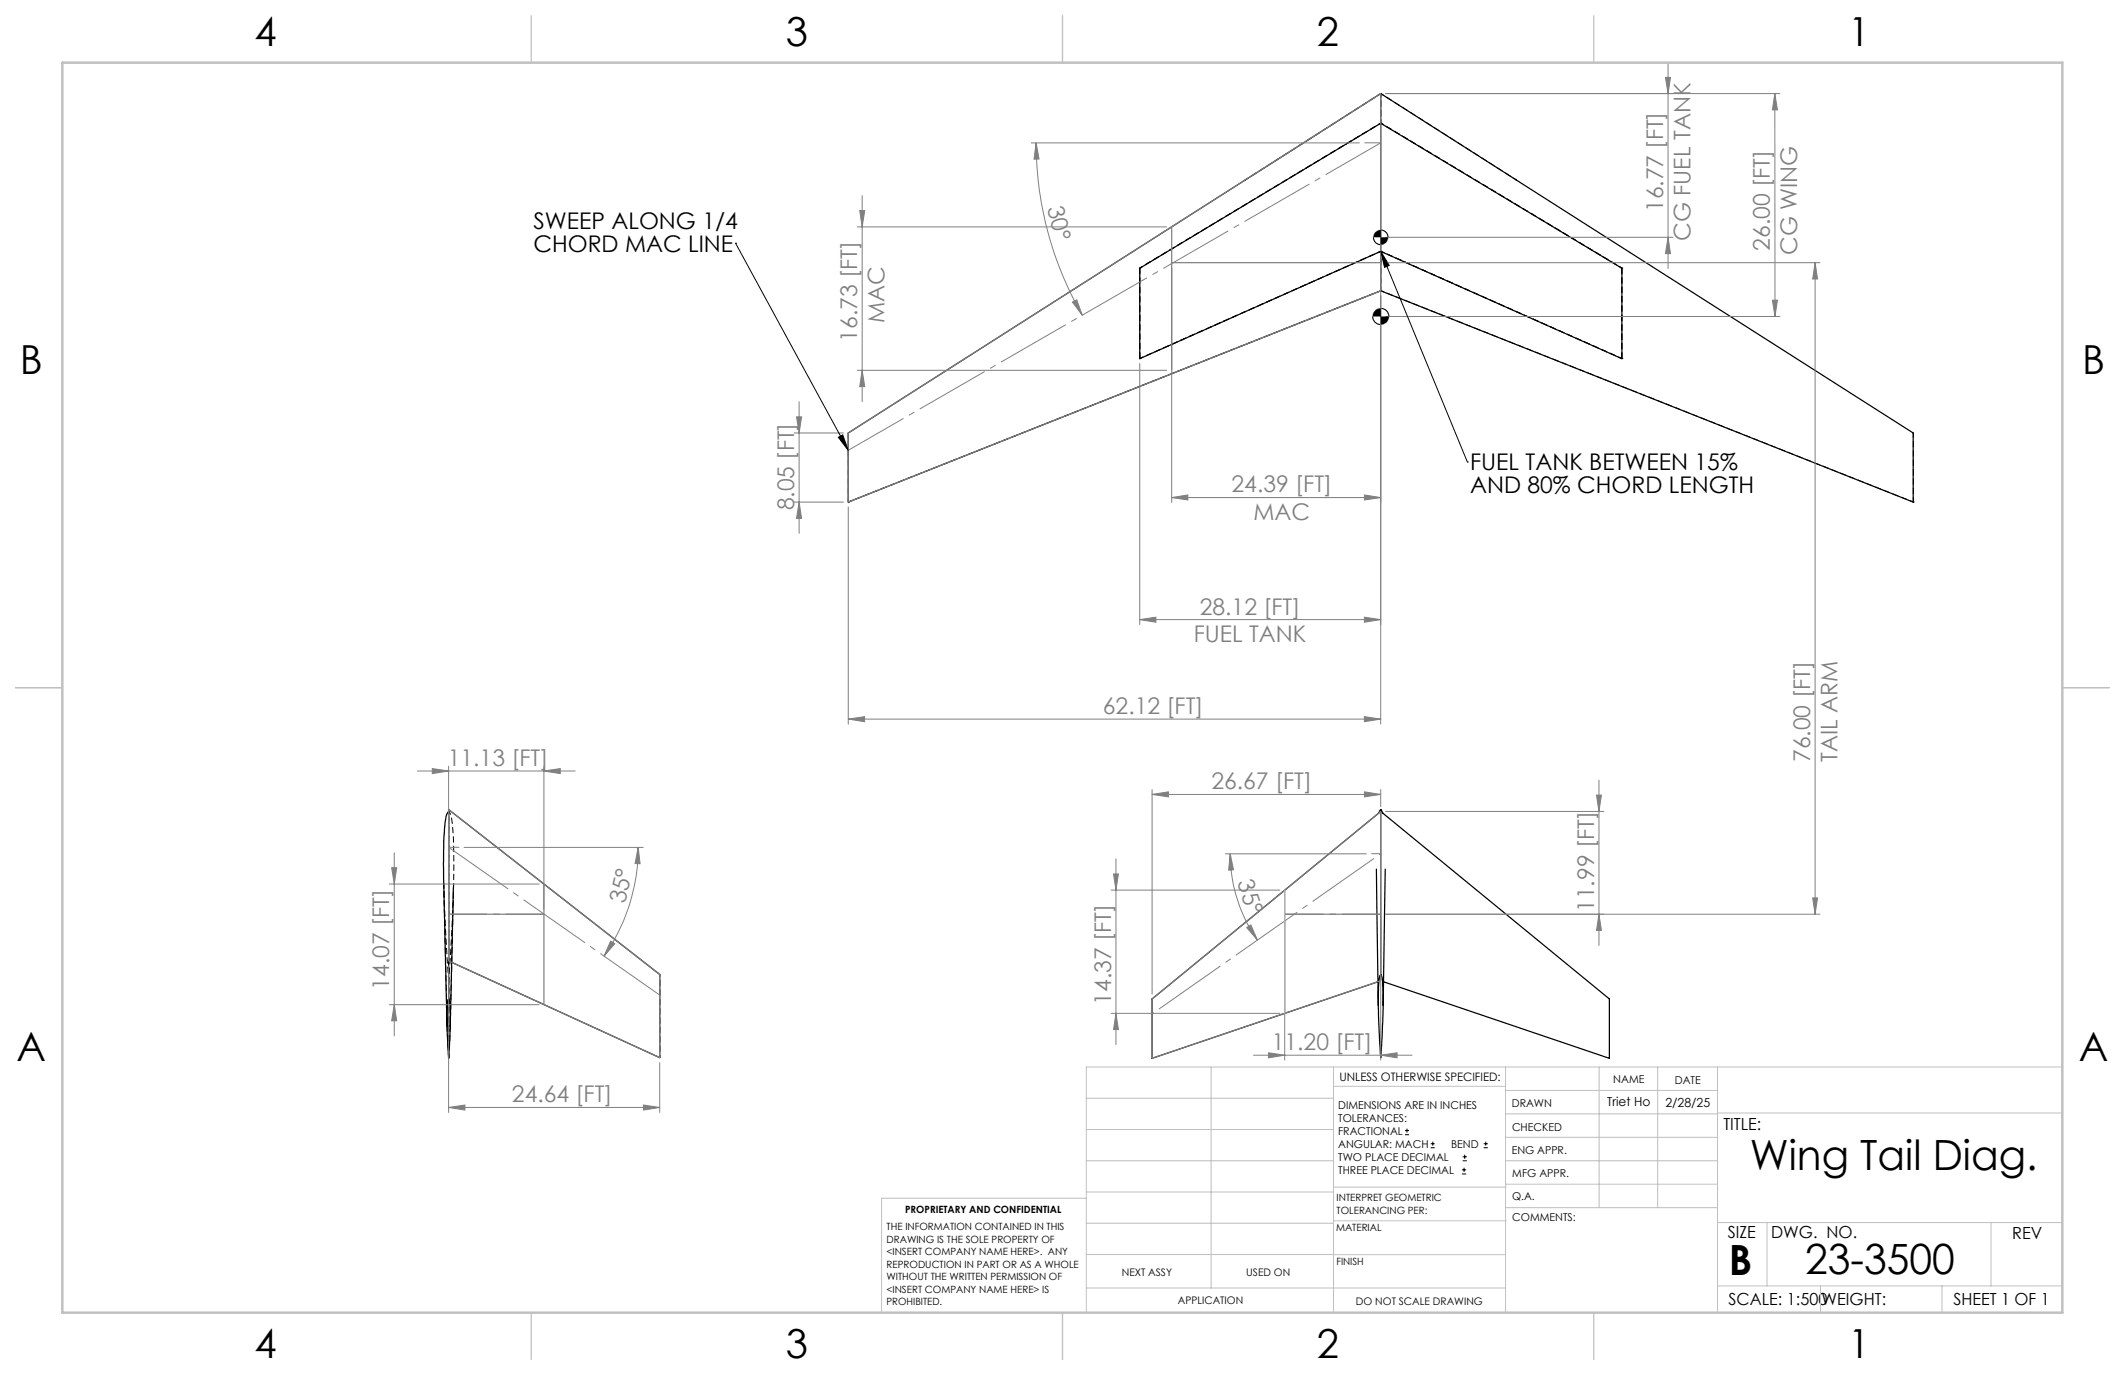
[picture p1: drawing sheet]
<svg xmlns="http://www.w3.org/2000/svg" width="432mm" height="279mm" viewBox="0 0 432 279" stroke-linecap="round" stroke-linejoin="round" font-family="sans-serif">
<path d="M231.6 54.5v18.4M329.6 54.5v18.4M231.6 72.9v-18.4M329.6 72.9v-18.4M92.2 180.1v-.5" fill="none" stroke="#000" stroke-width=".2" stroke-dasharray="1.3 .6" stroke-linecap="butt"/>
<g fill="none" stroke="#000" stroke-width=".2" stroke-dasharray="1.3 .6" stroke-dashoffset=".5" stroke-linecap="butt">
<path d="M280.6 19l27.5 17.6M280.6 19l-27.6 17.6M280.6 19v6M280.6 51.1l49 21.8M280.6 51.1l-49 21.8M280.6 59.1l108.2 42.9M280.6 59.1l-108.2 42.9M231.6 72.9l49-21.8M329.6 72.9l-49-21.8M90.2 179.6l.6 28.9M91.2 195.2v-30.7M91.2 199.3l.5-8.1a164.4 164.4 0 0 0 .2-23.8v-.4a3.6 3.6 0 0 0-.7-2.1"/>
<path d="M91.5 208.5l.7-28.9"/>
</g>
<path d="M280.6 25l-49 29.5M280.6 25l49 29.5M231.6 54.5l49-29.5M329.6 54.5l-49-29.5M91.2 203v-38.1" fill="none" stroke="#000" stroke-width=".2" stroke-dasharray="1.3 .6" stroke-dashoffset=".6" stroke-linecap="butt"/>
<path d="M280.6 25h.1M231.6 54.5h.1M280.6 51.1h.1M280.6 59.1h.1M329.6 54.5h.1M231.6 72.9h.1M329.6 72.9h.1M172.4 102h.1M388.8 102h.1" fill="none" stroke="#000" stroke-width=".2" stroke-dasharray="1.3 .6"/>
<path d="M172.4 102v-14M388.8 102v-14M90.2 179.6l.3 9.6 .7 10.1M91.8 195.5l-.6-.3M91.2 215l-.4-8.7 .1-2.4 .3-.9M91.2 203a5.7 5.7 0 0 1 .3 3.1l-.3 8.9" fill="none" stroke="#000" stroke-width=".2" stroke-dasharray="1.3 .6" stroke-dashoffset=".3" stroke-linecap="butt"/>
<path d="M280.6 51.1v8M91.2 199.3v15.7" fill="none" stroke="#000" stroke-width=".2" stroke-dasharray="1.3 .6" stroke-dashoffset=".4" stroke-linecap="butt"/>
<g fill="none" stroke="#000" stroke-width=".25">
<path d="M280.6 19l108.2 69v14l-108.2-42.9M280.6 19l-108.2 69v14l108.2-42.9M280.6 19v6M280.6 25v26.1M280.6 25l-49 29.5v18.4l49-21.8M280.6 25l49 29.5v18.4l-49-21.8M280.6 51.1v8M91.2 165.2v-.7l42.9 33.5v16.9l-42.3-19.4M279.7 176.6l.4 27.7M280.6 164.5l-.4 .7-46.1 37.8v12.1l45.9-15.6M280.6 164.5l.4 .7 46 37.8v12.1l-45.9-15.6M280.6 164.5v33.5"/>
<path d="M281.5 176.6l-.4 27.7M92.1 180.1l-.6 28.4M280.5 198l.3 .6 .3 2.9-.1 6-.4 7.4-.5-10.1v-4.8l.2-1.5zM91.2 203v-38.1a5.3 5.3 0 0 0-.9 3.2l-.2 7.5 .7 32.9M91.2 203v.1a7.1 7.1 0 0 1 .3 3.3l-.3 8.7-.1-1a57.3 57.3 0 0 1-.2-10.6z"/>
</g>
<path d="M91.2 165.2v30" fill="none" stroke="#000" stroke-width=".2" stroke-dasharray="1.3 .6" stroke-dashoffset="-.1" stroke-linecap="butt"/>
<path d="M134.1 198v16.9" fill="none" stroke="#000" stroke-width=".2" stroke-dasharray="1.3 .6" stroke-dashoffset=".7" stroke-linecap="butt"/>
<g fill="none" stroke="#000" stroke-width=".2">
<path d="M149.5 49.4h.1M149.5 49.4l22.9 42.1M279.1 48.2a1.5 1.5 0 0 0 1.5 1.5M280.6 51.1l1.7 2.8-1 .4zM280.6 46.7a1.5 1.5 0 0 1 1.4 1.5M280.6 51.1l17.6 42.8M278.9 64.3a1.63 1.63 0 0 0 1.7 1.7M280.6 62.7h.1a1.64 1.64 0 0 1 1.5 1.6M170.4 88.9l.8-.5 1.2 3.1zM298.2 93.9h.1M285.5 230.6h.8M285.5 229.7h.8"/>
<path d="M285.9 229.3v.9M290.7 233.2h.8M290.7 232.4h.8M291.1 232v.8M297.1 238.5h.8M297.1 237.7h.8M297.2 235.9h.9M297.2 235.1h.9M297.5 237.3v.8M297.6 234.6v.9M301.5 233.2h.8M301.5 232.4h.8"/>
<path d="M301.9 232v.8"/>
</g>
<g fill="none" stroke="#808080" stroke-width=".2">
<path d="M338.4 15.7h1l-.5 3.3zM338.9 12.7v41.9M360.6 19l.1 45.3M360.6 19l.6 3.3h-1zM361.7 19h-80.1M175.2 39.8v41.8M209.5 29h66.7M210.5 29l.6 3.3h-1zM210.5 29a70.4 70.4 0 0 0 9.4 35.1M174.2 46.1h62.9M174.7 42.8h1l-.5 3.3zM238.1 54.4v47.7"/>
<path d="M280.6 54.4v92.7M281.6 53.4h88.2M281.6 48.2h58.3M338.9 48.2l.5 3.3h-1zM368.8 53.4v132.4M368.8 53.4l.5 3.3h-1zM174.2 75.2h62.9M175.2 75.2l.5 3.4h-1zM217.9 61.4l.9-.5 1.1 3.2zM231.6 73.9v53M281.6 64.3h80.1M360.2 61h1l-.5 3.3z"/>
<path d="M161.4 88h10M161.9 84.7h1l-.5 3.3zM162.4 81.6v26.8M161.4 102h10M162.4 102l.5 3.3h-1zM172.4 103v44.1M238.1 101.1l3.3-.5v1zM238.1 101.1h42.5M277.2 100.6l3.4 .5-3.4 .5zM231.6 125.9l3.3-.5v1zM231.6 125.9h49M277.2 125.4l3.4 .5-3.4 .5z"/>
<path d="M84.8 156.7h32.1M87.8 156.2l3.4 .5-3.4 .5zM91.2 155.7v29M110.5 156.7l3.3-.5v1zM110.5 155.7v29M172.4 146.1l3.3-.5v1zM172.4 146.1h108.2M277.2 145.6l3.4 .5-3.4 .5zM324.9 158.5v33.6M79.1 179.6h30.4M79.6 176.3h1l-.5 3.3zM80.1 173.3v37.2"/>
<path d="M94.3 172.2h36.4M129.7 172.2l.4 3.3h-1.1zM129.7 172.2a38.3 38.3 0 0 1-7 22.1M226.3 177.6h1l-.5 3.3zM226.8 174.5v37.8M234.1 161.4l3.3-.5v1zM234.1 160.4v41.6M234.1 161.4h46.5M249 173.5h28.6M250 173.5l.6 3.2-.9 .1zM250 173.5a30.8 30.8 0 0 0 5.5 17.5M277.2 160.9l3.4 .5-3.4 .5z"/>
<path d="M280.6 160.4v3.5M281.6 164.9h44.3M324.4 161.6h1l-.5 3.3zM91.2 196.3v29.8M124.1 191.2l.8 .6-2.2 2.5zM225.8 180.9h34.3M253.3 188.5l.9-.5 1.3 3zM261.1 186.8v28.6M280.6 186.8v28.6M281.6 185.8h88.2M324.9 185.8l.5 3.3h-1zM368.3 182.5h1l-.5 3.3z"/>
<path d="M79.1 204.2h30.4M80.1 204.2l.5 3.2h-1zM134.1 215.9v10.2M225.8 205.9h34.3M226.8 205.9l.5 3.3h-1zM254.7 214.4h32.2M257.8 213.9l3.3 .5-3.3 .5zM280.6 214.4l3.3-.5v1zM91.2 225l3.3-.5v1.1zM91.2 225h42.9M130.8 224.5l3.3 .5-3.3 .6z"/>
</g>
<g fill="none" stroke="#c0c0c0" stroke-width=".2">
<path d="M261.1 180.9v25M246.1 216.8v44.9M271 216.8v49.9M305.9 216.8v49.9M324.9 216.8v28.6M336.8 216.8v28.6M349 216.8v49.9M419.1 216.8h-198.4v49.9M220.7 235.9h50.3M220.7 229.5h50.3M220.7 223.2h50.3M271 220.7h34.9"/>
<path d="M305.9 231.1h43.1M305.9 226.3h43.1M305.9 221.6h43.1M305.9 235.9h43.1M349 226.2h70.1M220.7 248.6h50.3M220.7 242.2h50.3M220.7 254.9h50.3M220.7 243.5h-41.6v23.2M271 255h34.9M271 248.1h35M271 241.2h35"/>
<path d="M305.9 240.6h43.1M306 245.4h43M349 248.4h70.1M359.1 248.4v12.9M404.6 248.4v12.9M220.7 261.7h85.2M349 261.3h70.1M369.9 261.3v5.4M394.6 261.3v5.4"/>
<circle cx="280.6" cy="48.2" r="1.48"/>
<circle cx="280.6" cy="64.3" r="1.64"/>
</g>
<path d="M238.1 46.1v29.1M238.1 53.4h42.5M172.4 88l108.2-69v40.1l-108.2 42.9zM91.2 164.5l42.9 33.5v16.9l-42.9-19.6zM110.5 179.6v24.6M91.2 185.8h19.3M261.1 185.8h19.5M261.1 180.9v25M234.1 203l46.5-38.1v34.4l-46.5 15.8z" fill="none" stroke="#808080" stroke-width=".25"/>
<path d="M134.1 202.2l-42.9-30" fill="none" stroke="#808080" stroke-width=".2" stroke-dasharray="15.2 1.3 1.3 1.3" stroke-dashoffset=".5" stroke-linecap="butt"/>
<path d="M280.6 29h-3.4M91.2 172.2h2.1M280.6 173.5h-1.9" fill="none" stroke="#808080" stroke-width=".2" stroke-dasharray="15.2 1.3 1.3 1.3" stroke-linecap="butt"/>
<path d="M110.6 185.7h-19.4" fill="none" stroke="#808080" stroke-width=".2" stroke-dasharray="15.2 1.3 1.3 1.3" stroke-dashoffset="7.5" stroke-linecap="butt"/>
<path d="M280.6 173.5l-46.5 32.5" fill="none" stroke="#808080" stroke-width=".2" stroke-dasharray="15.2 1.3 1.3 1.3" stroke-dashoffset="-1.7" stroke-linecap="butt"/>
<path d="M261.1 185.7h19.5" fill="none" stroke="#808080" stroke-width=".2" stroke-dasharray="15.2 1.3 1.3 1.3" stroke-dashoffset="7.4" stroke-linecap="butt"/>
<path d="M280.6 29l-108.2 62.5" fill="none" stroke="#808080" stroke-width=".2" stroke-dasharray="15.2 1.3 1.3 1.3" stroke-dashoffset="2.3" stroke-linecap="butt"/>
<path d="M108 3.2v9.5M215.9 3.2v9.5M323.8 3.2v9.5M3.1 139.7h9.6M419.1 139.7h9.5M108 266.7v9.6M215.9 266.7v9.6M323.8 266.7v9.6" fill="none" stroke="#c0c0c0" stroke-width=".25"/>
<path d="M12.7 12.7h406.4v254h-406.4z" fill="none" stroke="#c0c0c0" stroke-width=".5"/>
<g fill="#808080">
<path d="M257.8 213.9l3.3 .5-3.3 .5zM280.6 214.4l3.3-.5v1zM238.1 101.1l3.3-.5v1zM277.2 100.6l3.4 .5-3.4 .5z"/>
<path d="M231.6 125.9l3.3-.5v1zM277.2 125.4l3.4 .5-3.4 .5z"/>
<path d="M277.2 145.6l3.4 .5-3.4 .5zM172.4 146.1l3.3-.5v1zM277.2 160.9l3.4 .5-3.4 .5zM234.1 161.4l3.3-.5v1z"/>
<path d="M368.3 182.5h1l-.5 3.3zM368.8 53.4l.5 3.3h-1z"/>
<path d="M226.3 177.6h1l-.5 3.3zM226.8 205.9l.5 3.3h-1zM324.4 161.6h1l-.5 3.3zM324.9 185.8l.5 3.3h-1z"/>
<path d="M174.7 42.8h1l-.5 3.3zM175.2 75.2l.5 3.4h-1z"/>
<path d="M161.9 84.7h1l-.5 3.3zM162.4 102l.5 3.3h-1z"/>
<path d="M338.9 48.2l.5 3.3h-1zM338.4 15.7h1l-.5 3.3z"/>
<path d="M360.2 61h1l-.5 3.3zM360.6 19l.6 3.3h-1z"/>
<path d="M210.5 29l.6 3.3h-1zM217.9 61.4l.9-.5 1.1 3.2z"/>
<path d="M250 173.5l.6 3.2-.9 .1zM253.3 188.5l.9-.5 1.3 3z"/>
</g>
<path d="M170.4 88.9l.8-.5 1.2 3.1zM280.6 51.1l1.7 2.8-1 .4zM279.6 47.1l-.3 .3-.2 .8h1.5v-1.5zM280.6 48.2v1.5a1.44 1.44 0 0 0 1.4-1.5zM279.5 63a1.63 1.63 0 0 0-.6 1.3h1.7v-1.6zM280.6 64.3v1.7l.5-.1a1.64 1.64 0 0 0 1.1-1.6z" fill="#000"/>
<g fill="#808080">
<path d="M110.5 156.7l3.3-.5v1zM87.8 156.2l3.4 .5-3.4 .5z"/>
<path d="M130.8 224.5l3.3 .5-3.3 .6zM91.2 225l3.3-.5v1.1z"/>
<path d="M124.1 191.2l.8 .6-2.2 2.5zM129.7 172.2l.4 3.3h-1.1z"/>
<path d="M80.1 204.2l.5 3.2h-1zM79.6 176.3h1l-.5 3.3z"/>
</g>
<g font-size="8.5">
<text x="355.6" y="237.7">Wing Tail Diag.</text>
<text x="351.3" y="259">B</text>
<text x="366.8" y="258.9">23-3500</text>
</g>
<g font-size="8.1">
<text x="51.7" y="9.3">4</text>
<text x="159.7" y="9.3">3</text>
<text x="267.6" y="9.3">2</text>
<text x="375.6" y="9.3">1</text>
<text x="4" y="76">B</text>
<text x="423.1" y="76">B</text>
<text x="3.3" y="215.7">A</text>
<text x="422.4" y="215.7">A</text>
<text x="51.7" y="276">4</text>
<text x="159.7" y="276">3</text>
<text x="267.6" y="276">2</text>
<text x="375.6" y="276">1</text>
</g>
<g font-size="4.7">
<text x="108.4" y="46.6">SWEEP ALONG 1/4</text>
<text x="108.4" y="51.1">CHORD MAC LINE</text>
<text x="298.7" y="95.6">FUEL TANK BETWEEN 15%</text>
<text x="298.7" y="100.1">AND 80% CHORD LENGTH</text>
</g>
<g font-size="4.7" fill="#808080">
<text x="212.8" y="42.2" transform="rotate(76 212.8 42.2)">30°</text>
<text x="337.9" y="43.1" transform="rotate(-90 337.9 43.1)">16.77 [FT]</text>
<text x="343.5" y="48.9" transform="rotate(-90 343.5 48.9)">CG FUEL TANK</text>
<text x="359.6" y="51" transform="rotate(-90 359.6 51)">26.00 [FT]</text>
<text x="365.2" y="51.8" transform="rotate(-90 365.2 51.8)">CG WING</text>
<text x="179.7" y="65.6" transform="rotate(-90 179.7 65.6)">MAC</text>
<text x="174.2" y="69.5" transform="rotate(-90 174.2 69.5)">16.73 [FT]</text>
<text x="250.3" y="100">24.39 [FT]</text>
<text x="161.4" y="103.7" transform="rotate(-90 161.4 103.7)">8.05 [FT]</text>
<text x="254.7" y="105.6">MAC</text>
<text x="243.8" y="124.9">28.12 [FT]</text>
<text x="242.6" y="130.4">FUEL TANK</text>
<text x="224.1" y="145.1">62.12 [FT]</text>
<text x="91" y="155.6">11.13 [FT]</text>
<text x="367.8" y="154.9" transform="rotate(-90 367.8 154.9)">76.00 [FT]</text>
<text x="373.4" y="154.9" transform="rotate(-90 373.4 154.9)">TAIL ARM</text>
<text x="246.2" y="160.4">26.67 [FT]</text>
<text x="251.4" y="179.3" transform="rotate(72 251.4 179.3)">35°</text>
<text x="127" y="183.8" transform="rotate(-77 127 183.8)">35°</text>
<text x="323.9" y="185.3" transform="rotate(-90 323.9 185.3)">11.99 [FT]</text>
<text x="79.1" y="201.1" transform="rotate(-90 79.1 201.1)">14.07 [FT]</text>
<text x="225.8" y="204.1" transform="rotate(-90 225.8 204.1)">14.37 [FT]</text>
<text x="258.4" y="213.4">11.20 [FT]</text>
<text x="104" y="224">24.64 [FT]</text>
</g>
<g font-size="3.4">
<text x="350.2" y="229.5">TITLE:</text>
<text x="351.1" y="251.6">SIZE</text>
<text x="359.9" y="251.6">DWG. NO.</text>
<text x="408.9" y="251.7">REV</text>
<text x="351.2" y="265.2">SCALE: 1:500WEIGHT:</text>
<text x="396.9" y="265.2">SHEET 1 OF 1</text>
</g>
<g font-size="2.5">
<text x="326.6" y="224.8">Triet Ho</text>
<text x="338.4" y="224.9">2/28/25</text>
</g>
<text font-size="2.4" x="272.2" y="219.7">UNLESS OTHERWISE SPECIFIED:</text>
<g font-size="2.2">
<text x="327.8" y="220.1">NAME</text>
<text x="340.3" y="220.2">DATE</text>
<text x="271.9" y="225.3">DIMENSIONS ARE IN INCHES</text>
<text x="271.9" y="227.9">TOLERANCES:</text>
<text x="307.2" y="224.9">DRAWN</text>
<text x="271.9" y="230.6">FRACTIONAL</text>
<text x="271.9" y="233.2">ANGULAR: MACH</text>
<text x="294.9" y="233.2">BEND</text>
<text x="307.3" y="229.8">CHECKED</text>
<text x="271.9" y="235.9">TWO PLACE DECIMAL</text>
<text x="271.9" y="238.5">THREE PLACE DECIMAL</text>
<text x="307.2" y="234.5">ENG APPR.</text>
<text x="307.3" y="239.2">MFG APPR.</text>
<text x="307.3" y="243.9">Q.A.</text>
<text x="307.3" y="248.1">COMMENTS:</text>
</g>
<g font-size="2.1">
<text x="227.9" y="259.2">NEXT ASSY</text>
<text x="253.3" y="259.2">USED ON</text>
<text x="239.3" y="265">APPLICATION</text>
<text x="275.5" y="265.1">DO NOT SCALE DRAWING</text>
</g>
<g font-size="2">
<text x="271.6" y="244.1">INTERPRET GEOMETRIC</text>
<text x="180.2" y="250">THE INFORMATION CONTAINED IN THIS</text>
<text x="183.9" y="246.4">PROPRIETARY AND CONFIDENTIAL</text>
<text x="271.5" y="250.2">MATERIAL</text>
<text x="271.6" y="246.6">TOLERANCING PER:</text>
<text x="180.2" y="252.5">DRAWING IS THE SOLE PROPERTY OF</text>
<text x="180.2" y="255.1">&lt;INSERT COMPANY NAME HERE&gt;. ANY</text>
<text x="180.2" y="257.6">REPRODUCTION IN PART OR AS A WHOLE</text>
<text x="271.5" y="257">FINISH</text>
<text x="180.2" y="260.1">WITHOUT THE WRITTEN PERMISSION OF</text>
<text x="180.2" y="262.6">&lt;INSERT COMPANY NAME HERE&gt; IS</text>
<text x="180.2" y="265.2">PROHIBITED.</text>
</g>
</svg>
